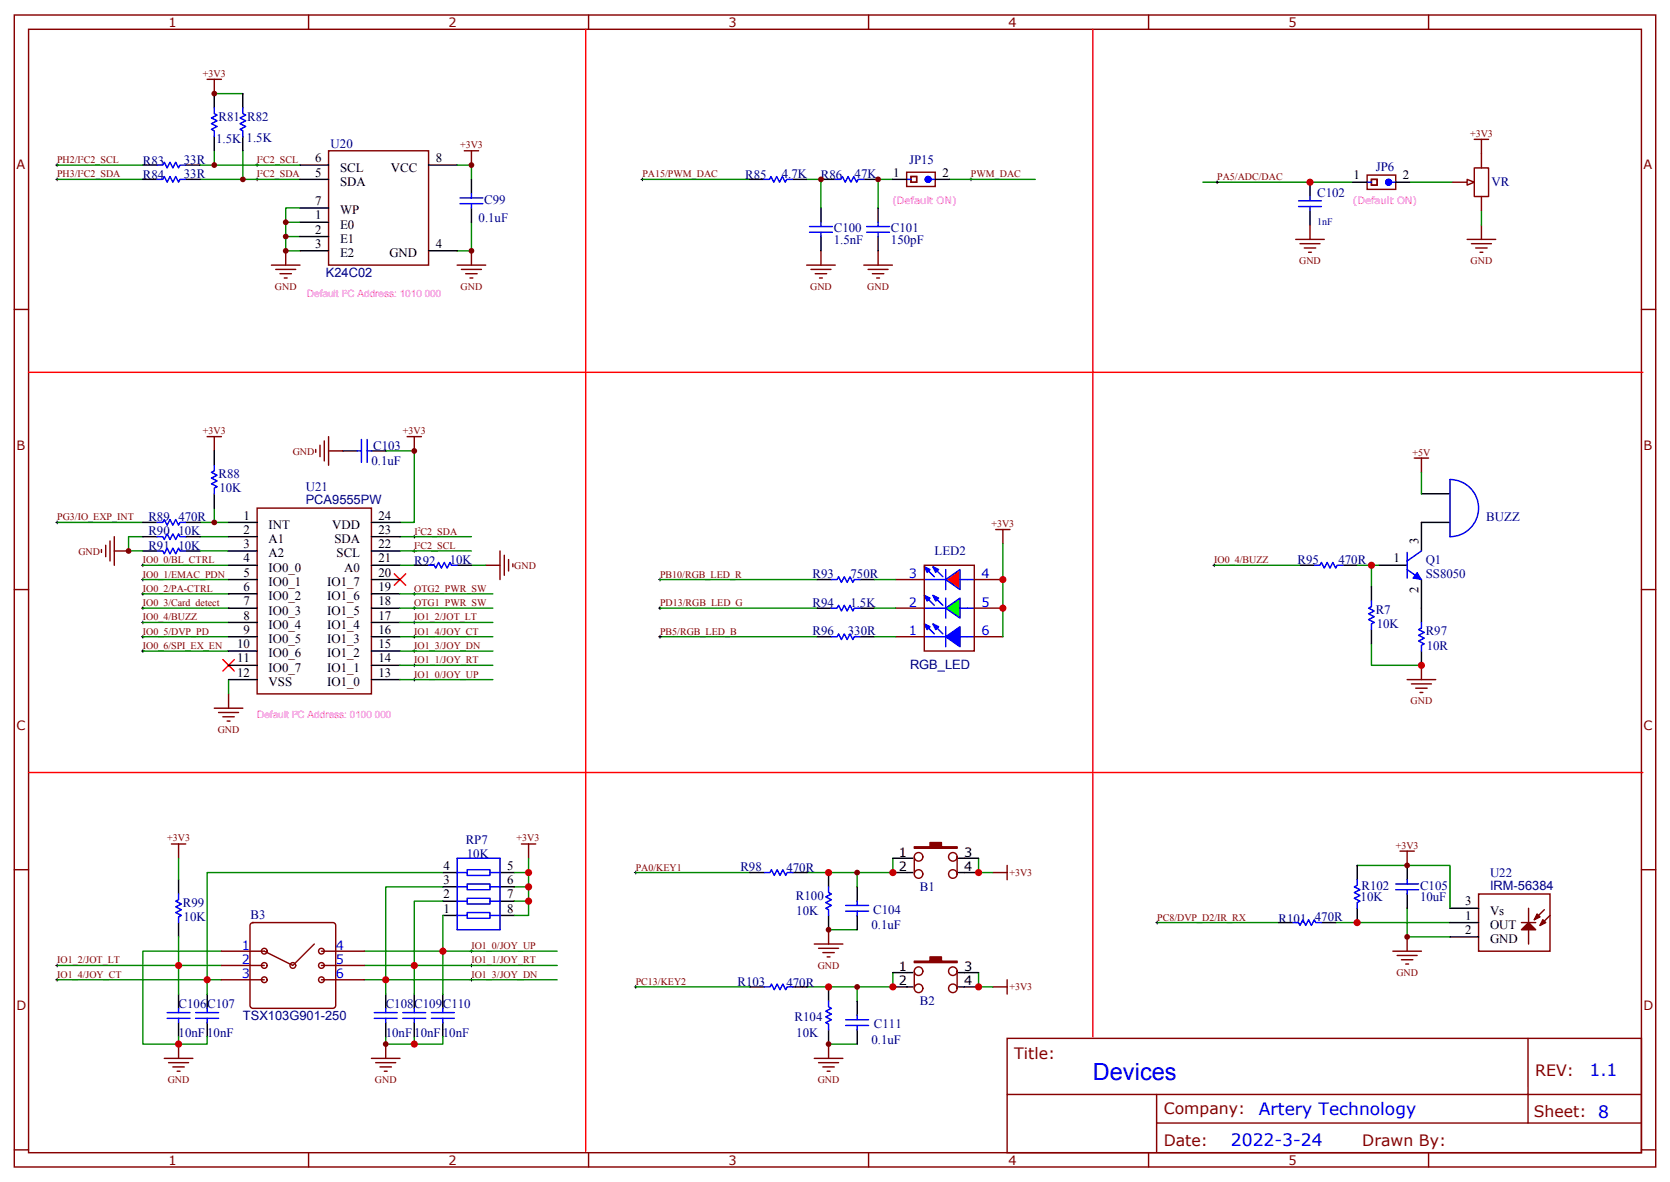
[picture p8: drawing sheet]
<svg xmlns="http://www.w3.org/2000/svg" width="412mm" height="292mm" viewBox="0 0 412 292" stroke-linecap="round" stroke-linejoin="round" font-family="sans-serif">
<g fill="none" stroke="#800000" stroke-width=".35">
<path d="M51.2 19.6h3.5M52.9 19.6v3.5M114.7 37.2h3.5M116.4 37.2v3.5M364.1 34.4h3.5M365.8 34.4v3.5M320 59.1h7M323.5 55.6v3.5M362.3 59.1h7.1M365.8 55.6v3.5M67 65.4h7.1M68.1 66.5h4.9"/>
<path d="M69.1 67.6h2.9M70.2 68.6h.7M70.6 61.9v3.5M112.9 65.4h7M113.9 66.5h5M115 67.6h2.8M116.1 68.6h.7M116.4 61.9v3.5M199.2 65.4h7.1M200.3 66.5h4.9M201.3 67.6h2.8M202.4 68.6h.7"/>
<path d="M202.7 61.9v3.5M213.3 65.4h7.1M214.4 66.5h4.9M215.4 67.6h2.9M216.5 68.6h.7M216.8 61.9v3.5M321 60.1h5M322.1 61.2h2.8M323.1 62.3h.7M363.4 60.1h4.9M364.4 61.2h2.8M365.5 62.3h.7"/>
<path d="M51.2 107.8h3.5M52.9 107.8v3.5M78 110.9v.8M79 109.9v2.8M80.1 108.8v5M81.1 111.3h3.6M81.1 107.8v7M100.5 107.8h3.6M102.3 107.8v3.5M349.2 113.1h3.6M351 113.1v3.5M25 135.6v.7"/>
<path d="M26.1 134.6v2.8M27.2 133.5v5M28.2 136h3.5M28.2 132.5v7M119.9 139.5h3.6M123.5 136v7.1M124.5 137.1v4.9M125.6 138.1v2.8M126.6 139.2v.7M245.9 130.7h3.5M247.6 130.7v3.5M52.9 174.8h7.1"/>
<path d="M54 175.9h4.9M55 176.9h2.9M56.1 178h.7M56.4 171.3v3.5M347.5 167.7h7M348.5 168.8h5M349.6 169.9h2.8M350.7 170.9h.7M351 164.2v3.5M42.3 208.3h3.6M44.1 208.3v3.5M128.8 208.3h3.5"/>
<path d="M130.5 208.3v3.5M245.2 215.4h3.5M248.7 213.6v3.5M345.7 210.1h3.5M347.5 210.1v3.5M201.1 233h7M202.1 234.1h5M203.2 235.1h2.8M204.3 236.2h.7M204.6 229.5v3.5M344 234.8h7M345 235.8h5"/>
<path d="M346.1 236.9h2.8M347.1 237.9h.7M347.5 231.2v3.6M44.1 257.7v3.5M95.2 257.7v3.5M204.6 257.7v3.5M245.2 243.6h3.5M248.7 241.8v3.6M40.6 261.2h7M41.6 262.3h5M42.7 263.3h2.8M43.7 264.4h.7"/>
<path d="M91.7 261.2h7.1M92.8 262.3h4.9M93.8 263.3h2.9M94.9 264.4h.7M201.1 261.2h7M202.1 262.3h5M203.2 263.3h2.8M204.3 264.4h.7"/>
</g>
<g fill="none" stroke="#000" stroke-width=".25">
<path d="M13.8 44.3h.7M13.8 40.7h.7M14.1 40.4v.7M14.1 43.9v.7M63.1 44.3h.8M63.1 40.7h.8M63.5 40.4v.7M63.5 43.9v.7M158.3 44.3h.7M158.6 43.9v.7M239.4 44.3h.7M239.8 43.9v.7"/>
<path d="M13.8 128.9h.7M14.1 128.6v.7M34.9 139.5h.7M35.3 139.2v.7M102 132.5h.7M102 136h.7M102.3 132.1v.7M102.3 135.6v.7M299.5 139.5h.7M299.9 139.2v.7M34.9 150.1h.7M34.9 143.1h.7"/>
<path d="M34.9 153.6h.7M34.9 157.2h.7M34.9 146.6h.7M35.3 142.7v.7M35.3 146.2v.7M35.3 149.8v.7M35.3 153.3v.7M35.3 156.8v.7M102 150.1h.7M102 153.6h.7M102 157.2h.7M102 146.6h.7"/>
<path d="M102.3 146.2v.7M102.3 149.8v.7M102.3 153.3v.7M102.3 156.8v.7M162.6 150.1h.7M162.6 143.1h.7M163 142.7v.7M163 149.8v.7M34.9 160.7h.7M35.3 160.3v.7M102 167.7h.7M102 164.2h.7"/>
<path d="M102 160.7h.7M102.3 160.3v.7M102.3 163.9v.7M102.3 167.4v.7M156.6 215.4h.7M157 215v.7M13.8 238.3h.7M14.1 237.9v.8M116.1 234.8h.7M116.1 238.3h.7M116.4 234.4v.7M116.4 237.9v.8"/>
<path d="M285.4 227.7h.7M285.8 227.4v.7M13.8 241.8h.7M14.1 241.5v.7M116.1 241.8h.7M116.4 241.5v.7M156.6 243.6h.7M157 243.2v.7"/>
</g>
<path d="M97.4 141.6l2.8 2.9M100.2 141.6l-2.8 2.9M55 162.8l2.9 2.8M57.9 162.8l-2.9 2.8" fill="none" stroke="#f00" stroke-width=".35"/>
<g fill="none" stroke="#008700" stroke-width=".35">
<path d="M52.9 37.2v3.5h21.2M52.9 23.1h7.1M60 37.2v7.1h14.1M14.1 44.3h21.2M14.1 40.7h21.2M49.4 44.3h10.6M49.4 40.7h3.5M70.6 54.9h3.5M70.6 58.4h3.5M74.1 51.3h-3.5v10.6h3.5M112.9 40.7h3.5v3.6M116.4 54.9v7h-3.5"/>
<path d="M158.6 44.3h26.5M199.2 44.3h3.5v7M220.4 44.3h-3.6v7M234.5 44.3h21.1M297 45h37.1M348.2 45h10.6M365.8 52v3.6M95.2 111.3h7.1v17.6h-3.5M14.1 128.9h21.2M35.3 132.5h-3.6v3.5h3.6M35.3 139.5h21.1M49.4 128.9h7"/>
<path d="M49.4 132.5h7M49.4 136h7M52.9 125.4v3.5M98.8 132.5h17.6M98.8 136h17.6M98.8 139.5h3.5M116.4 139.5h3.5M299.9 139.5h21.1M35.3 143.1h21.1M35.3 150.1h21.1M35.3 146.6h21.1M35.3 157.2h21.1"/>
<path d="M35.3 153.6h21.1M163 143.1h38.8M163 150.1h38.8M163 157.2h38.8M35.3 160.7h21.1M56.4 167.7v3.6M130.5 211.8v7.1h-3.5M157 215.4h28.2M211.7 215.4v3.5M220.5 211.8v3.6h-21.2M241.7 211.8v3.6h3.5M335.1 213.6h23v10.6"/>
<path d="M204.6 229.5h7.1M285.8 227.7h29.9M329.8 227.7h28.3M347.5 224.2v7h10.6M95.2 255.9v1.8h7.1v-1.8M157 243.6h28.2M204.6 257.7h7.1M211.7 243.6v3.5M220.5 240.1v3.5h-21.2M241.7 240.1v3.5h3.5"/>
</g>
<path d="M321 139.5h3.6M331.6 139.5h3.5M340.4 139.5h7.1M351 128.9v7.1M351 143.1v7M204.6 243.6v3.5M204.6 254.2v3.5" fill="none" stroke="#000" stroke-width=".35"/>
<path d="M324.6 139.5h1.4l.3-.7 .7 1.4 .7-1.4 .7 1.4 .7-1.4 .7 1.4 .4-.7h1.4M347.5 136.3v6.4M351 136l-3.5 2.5M347.5 140.6l3.5 2.5M204.6 247.1v1.4l.7 .4-1.4 .7 1.4 .7-1.4 .7 1.4 .7-1.4 .7 .7 .4v1.4" fill="none" stroke="#00f" stroke-width=".35"/>
<path d="M350 141.3l1 1.8-2.1-.4z" fill="#00f"/>
<path d="M350 141.3l1 1.8-2.1-.4z" fill="none" stroke="#00f" stroke-width=".25"/>
<g fill="none" stroke="#000" stroke-width=".35">
<path d="M52.9 23.1v3.5M52.9 33.7v3.5M60 23.1v3.5M60 33.7v3.5M35.3 44.3h3.5M35.3 40.7h3.5M45.9 44.3h3.5M45.9 40.7h3.5M116.4 44.3v3.5M116.4 51.3v3.6M185.1 44.3h3.5M195.7 44.3h3.5"/>
<path d="M202.7 51.3v3.6M202.7 58.4v3.5M202.7 44.3h3.6M213.3 44.3h3.5M216.8 51.3v3.6M216.8 58.4v3.5M220.4 44.3h3.5M231 44.3h3.5M52.9 111.3v3.5M84.7 111.3h3.5M91.7 111.3h3.5M35.3 128.9h3.5"/>
<path d="M35.3 132.5h3.5M35.3 136h3.5M45.9 128.9h3.5M45.9 132.5h3.5M45.9 136h3.5M52.9 121.9v3.5M102.3 139.5h3.5M112.9 139.5h3.5M351 121.9h7.1M351 128.9h7.1M201.8 150.1h3.5M201.8 143.1h3.5"/>
<path d="M212.4 150.1h3.5M212.4 143.1h3.5M351 150.1v3.5M351 160.7v3.5M44.1 217.1v3.6M109.4 215.4h3.5M109.4 218.9h3.5M123.5 215.4h3.5M123.5 218.9h3.5M185.2 215.4h3.5M195.8 215.4h3.5M204.6 215.4v3.5"/>
<path d="M211.7 218.9v3.5M335.1 213.6v3.5M347.5 213.6v3.5M44.1 227.7v3.5M109.4 226h3.5M109.4 222.4h3.5M123.5 226h3.5M123.5 222.4h3.5M204.6 226v3.5M211.7 226v3.5M315.7 227.7h3.6M326.3 227.7h3.5"/>
<path d="M335.1 224.2v3.5M347.5 220.7v3.5M44.1 245.4v3.5M44.1 252.4v3.5M51.2 245.4v3.5M51.2 252.4v3.5M95.2 245.4v3.5M95.2 252.4v3.5M102.3 245.4v3.5M102.3 252.4v3.5M109.4 245.4v3.5M109.4 252.4v3.5"/>
<path d="M185.2 243.6h3.5M195.8 243.6h3.5M211.7 247.1v3.5M211.7 254.2v3.5M220.5 243.6h3.5M220.5 240.1h3.5"/>
</g>
<g fill="none" stroke="#00f" stroke-width=".35">
<path d="M52.9 26.6v1.4l.7 .4-1.4 .7 1.4 .7-1.4 .7 1.4 .7-1.4 .7 .7 .4v1.4M60 26.6v1.4l.7 .4-1.4 .7 1.4 .7-1.4 .7 1.4 .7-1.4 .7 .7 .4v1.4M38.8 44.3h1.4l.4-.7 .7 1.4 .7-1.4 .7 1.4 .7-1.4 .7 1.4 .3-.7h1.5M38.8 40.7h1.4l.4-.7 .7 1.5 .7-1.5 .7 1.5 .7-1.5 .7 1.5 .3-.8h1.5M113.6 48.9h5.6M113.6 50.3h5.6M116.4 47.8v1.1M116.4 50.3v1M188.6 44.3h1.4l.4-.7 .7 1.4 .7-1.4 .7 1.4 .7-1.4 .7 1.4 .4-.7h1.4M199.9 57.3h5.7M199.9 55.9h5.7M202.7 54.9v1"/>
<path d="M202.7 57.3v1.1M206.3 44.3h1.4l.3-.7 .7 1.4 .7-1.4 .7 1.4 .7-1.4 .7 1.4 .4-.7h1.4M214 55.9h5.7M214 57.3h5.7M216.8 54.9v1M216.8 57.3v1.1M223.9 44.3h1.1M229.9 44.3h1.1M52.9 114.8v1.4l-.7 .4 1.4 .7-1.4 .7 1.4 .7-1.4 .7 1.4 .7-.7 .4v1.4M88.2 111.3h1.1M89.3 108.5v5.6M90.7 108.5v5.6"/>
<path d="M90.7 111.3h1M358.1 118.4a7.1 7.1 0 0 1 7 7 7.1 7.1 0 0 1-7 7.1zM38.8 132.5h1.4l.4 .7 .7-1.4 .7 1.4 .7-1.4 .7 1.4 .7-1.4 .3 .7h1.5M38.8 136h1.4l.4 .7 .7-1.4 .7 1.4 .7-1.4 .7 1.4 .7-1.4 .3 .7h1.5M38.8 128.9h1.4l.4-.7 .7 1.4 .7-1.4 .7 1.4 .7-1.4 .7 1.4 .3-.7h1.5M105.8 139.5h1.4l.4 .7 .7-1.4 .7 1.4 .7-1.4 .7 1.4 .7-1.4 .4 .7h1.4M205.3 150.1h1.4l.4-.7 .7 1.4 .7-1.4 .7 1.4 .7-1.4 .7 1.4 .4-.7h1.4M205.3 143.1h1.4l.4-.8 .7 1.5 .7-1.5 .7 1.5 .7-1.5 .7 1.5 .4-.7h1.4M351 153.6v1.4l-.7 .4 1.4 .7-1.4 .7 1.4 .7-1.4 .7 1.4 .7-.7 .4v1.4M112.9 211.8h10.6v17.7h-10.6zM112.9 218.9h2.5M112.9 215.4h2.5"/>
<path d="M115.4 218.2h5.6v1.4h-5.6zM115.4 214.7h5.6v1.4h-5.6zM121 218.9h2.5M121 215.4h2.5M188.7 215.4h1.4l.4-.7 .7 1.4 .7-1.4 .7 1.4 .7-1.4 .7 1.4 .4-.7h1.4M204.6 218.9v1.4l.7 .4-1.4 .7 1.4 .7-1.4 .7 1.4 .7-1.4 .7 .7 .3v1.5M335.1 217.1v1.4l-.7 .4 1.4 .7-1.4 .7 1.4 .7-1.4 .7 1.4 .7-.7 .4v1.4M344.7 219.6h5.6M344.7 218.2h5.6M347.5 217.1v1.1M347.5 219.6v1.1M44.1 220.7v1.4l-.7 .3 1.4 .7-1.4 .7 1.4 .7-1.4 .7 1.4 .8-.7 .3v1.4"/>
<path d="M112.9 226h2.5M112.9 222.4h2.5M115.4 225.2h5.6v1.5h-5.6zM115.4 221.7h5.6v1.4h-5.6zM121 226h2.5M121 222.4h2.5M208.8 224.9h5.7M208.8 223.5h5.7M211.7 222.4v1.1M211.7 224.9v1.1M319.3 227.7h1.4l.3 .7 .7-1.4 .7 1.4 .7-1.4 .7 1.4 .8-1.4 .3 .7h1.4M41.3 251.4h5.6"/>
<path d="M41.3 249.9h5.6M44.1 248.9v1M44.1 251.4v1M48.3 249.9h5.7M48.3 251.4h5.7M51.2 248.9v1M51.2 251.4v1M92.4 249.9h5.7M92.4 251.4h5.7M95.2 248.9v1M95.2 251.4v1M99.5 249.9h5.6"/>
<path d="M99.5 251.4h5.6M102.3 248.9v1M102.3 251.4v1M106.5 249.9h5.7M106.5 251.4h5.7M109.4 248.9v1M109.4 251.4v1M188.7 243.6h1.4l.4-.7 .7 1.4 .7-1.4 .7 1.4 .7-1.4 .7 1.4 .4-.7h1.4M208.8 253.1h5.7M208.8 251.7h5.7M211.7 250.6v1.1M211.7 253.1v1.1"/>
<circle cx="229.2" cy="44.3" r=".71"/>
</g>
<g fill="none" stroke="#870000" stroke-width=".35">
<path d="M3.5 3.7h405.4v284.3h-405.4zM7.1 7.2h398.2v277.3h-398.2zM76.2 3.7v3.5M145.3 3.7v3.5M214.5 3.7v3.5M283.6 3.7v3.5M352.8 3.7v3.5M3.5 76.4h3.6M405.3 76.4h3.6M3.5 145.5h3.6M405.3 145.5h3.6M3.5 214.7h3.6"/>
<path d="M405.3 214.7h3.6M248.7 256.3h156.6v28.2h-156.6zM377.3 256.3v20.9M248.7 270.1h156.5M285.6 277.2h119.6M285.6 270.1v14.2M3.5 283.8h3.6M76.2 284.5v3.5M145.3 284.5v3.5M214.5 284.5v3.5M283.6 284.5v3.5M352.8 284.5v3.5"/>
<path d="M405.3 283.8h3.6"/>
</g>
<path d="M223.9 42.5h7.1v3.5h-7.1zM225 43.6h1.4v1.4h-1.4z" fill="none" stroke="#800000" stroke-width=".35"/>
<circle cx="229.2" cy="44.3" r=".71" fill="#00f" stroke="#00f" stroke-width=".35"/>
<path d="M300.2 45h.7M300.6 44.6v.7M162.6 157.2h.7M163 156.8v.7" fill="none" stroke="#000" stroke-width=".25"/>
<g fill="none" stroke="#008700" stroke-width=".35">
<path d="M335.1 139.5h3.6v5.3M338.7 158.9v5.3h12.3M44.1 211.8v5.3M109.4 218.9h-14.2v22.9h42.4M109.4 215.4h-58.2v26.4h-37.1M127 215.4h3.5M130.5 218.9v3.5h-3.5M44.1 231.2v7.1h-30M54.7 238.3h-10.6v7.1M54.7 234.8h-19.4v22.9h15.9v-1.8M90 238.3h47.6M90 234.8h47.6"/>
<path d="M109.4 222.4h-7.1v23M109.4 226v19.4M130.5 222.4v3.6h-3.5M44.1 255.9v1.8M54.7 241.8h-3.5v3.6M90 241.8h5.2v3.6M109.4 255.9v1.8h-7.1"/>
</g>
<path d="M225.8 237.2h3.9v-1h2.8v1h3.9v.4h-10.6z" fill="#870000"/>
<g fill="none" stroke="#870000" stroke-width=".35">
<path d="M54.7 238.3h10.6M62 227.9l.4-.2h19.8a.71 .71 0 0 1 .7 .7v19.8a.76 .76 0 0 1-.7 .7h-19.8a.76 .76 0 0 1-.7-.7v-19.8zM77.6 233l-5.3 5.3-7-3.5h-10.6M79.4 238.3h10.6M79.4 234.8h10.6M225.8 237.2h3.9v-1h2.8v1h3.9v.4h-10.6zM225.8 239.7v4.2M236.4 239.7v4.2M54.7 241.8h10.6M79.4 241.8h10.6"/>
<circle cx="65.3" cy="238.3" r=".71"/>
<circle cx="65.3" cy="234.8" r=".71"/>
<circle cx="72.3" cy="238.3" r=".71"/>
<circle cx="79.4" cy="238.3" r=".71"/>
<circle cx="79.4" cy="234.8" r=".71"/>
<circle cx="226.8" cy="239.7" r="1.06"/>
<circle cx="235.3" cy="239.7" r="1.06"/>
<circle cx="65.3" cy="241.8" r=".71"/>
<circle cx="79.4" cy="241.8" r=".71"/>
<circle cx="226.8" cy="243.9" r="1.06"/>
<circle cx="235.3" cy="243.9" r="1.06"/>
</g>
<g fill="none" stroke="#000" stroke-width=".35">
<path d="M74.1 54.9h7M74.1 58.4h7M74.1 44.3h7M74.1 40.7h7M74.1 51.3h7M105.8 40.7h7.1M334.1 45h3.5M344.7 45h3.5M74.1 61.9h7M105.8 61.9h7.1M56.4 128.9h7.1M56.4 132.5h7.1"/>
<path d="M56.4 136h7.1M56.4 139.5h7.1M91.7 128.9h7.1M91.7 132.5h7.1M91.7 136h7.1M91.7 139.5h7.1M56.4 143.1h7.1M56.4 146.6h7.1M56.4 150.1h7.1M56.4 153.6h7.1M56.4 157.2h7.1M91.7 143.1h7.1"/>
<path d="M91.7 146.6h7.1M91.7 150.1h7.1M91.7 153.6h7.1M91.7 157.2h7.1M338.7 144.8v3.5M338.7 155.4v3.5M56.4 160.7h7.1M56.4 164.2h7.1M56.4 167.7h7.1M91.7 160.7h7.1M91.7 164.2h7.1M91.7 167.7h7.1"/>
<path d="M224 240.1h1.4M224 243.6h1.4M236.7 240.1h5M236.7 243.6h5"/>
</g>
<path d="M81.1 37.2h24.7v28.2h-24.7zM337.6 43.2h7.1v3.5h-7.1zM338.7 44.3h1.4v1.4h-1.4zM63.5 125.4h28.2v45.9h-28.2zM365.1 220.7h17.7v14.1h-17.7z" fill="none" stroke="#800000" stroke-width=".35"/>
<g fill="none" stroke="#00f" stroke-width=".35">
<path d="M337.6 45h1.1M343.6 45h1.1M338.7 148.3v1.5l-.7 .3 1.4 .7-1.4 .7 1.4 .7-1.4 .7 1.4 .7-.7 .4v1.4"/>
<circle cx="342.9" cy="45" r=".71"/>
</g>
<circle cx="342.9" cy="45" r=".71" fill="#00f" stroke="#00f" stroke-width=".35"/>
<path d="M375.7 229.5l1.8-1.8 1.7 1.8z" fill="#600"/>
<path d="M375.7 229.5l1.8-1.8 1.7 1.8z" fill="none" stroke="#600" stroke-width=".35"/>
<g fill="#600" stroke="#600" stroke-width=".35">
<path d="M382.8 226l-2.5 2.4z"/>
<path d="M381.4 224.5l-2.5 2.5z"/>
</g>
<path d="M381 227l.7 .7-1.4 .7z" fill="#600"/>
<path d="M381 227l.7 .7-1.4 .7z" fill="none" stroke="#600" stroke-width=".35"/>
<path d="M379.6 225.6l.7 .7-1.4 .7z" fill="#600"/>
<path d="M375.7 227.7h3.5M377.5 224.2v3.5M377.5 229.5v3.5M379.6 225.6l.7 .7-1.4 .7z" fill="none" stroke="#600" stroke-width=".35"/>
<path d="M375.7 227.7h3.5M377.5 224.2v3.5M377.5 229.5v3.5" fill="none" stroke="#600" stroke-width=".25"/>
<path d="M201.8 157.2h3.5M212.4 157.2h3.5M358.1 227.7h7M358.1 231.2h7M358.1 224.2h7" fill="none" stroke="#000" stroke-width=".35"/>
<path d="M205.3 157.2h1.4l.4-.7 .7 1.4 .7-1.4 .7 1.4 .7-1.4 .7 1.4 .4-.7h1.4M228.6 154.3l2.1 2.2M230.7 154.3l2.1 2.2M238.8 157.2h1.8M238.8 143.1h1.8M238.8 150.1h1.8" fill="none" stroke="#00f" stroke-width=".35"/>
<path d="M144.6 7.2v277M269.9 7.2v248.7M7.1 91.9h398.6M7.1 190.7h398.6" fill="none" stroke="#f00" stroke-width=".35"/>
<path d="M230.4 154l1.4 .7-.7 .7z" fill="#00f"/>
<path d="M230.4 154l1.4 .7-.7 .7z" fill="none" stroke="#00f" stroke-width=".35"/>
<path d="M228.2 154l1.5 .7-.7 .7z" fill="#00f"/>
<path d="M228.2 154l1.5 .7-.7 .7z" fill="none" stroke="#00f" stroke-width=".35"/>
<path d="M233.5 157.2l3.6-2.5v4.9z" fill="#00f"/>
<path d="M228.2 157.2h5.3M228.6 147.3l2.1 2.1M230.7 147.3l2.1 2.1M233.5 157.2l3.6-2.5v4.9zM233.5 154.7v4.9M237.1 157.2h1.7" fill="none" stroke="#00f" stroke-width=".35"/>
<path d="M230.4 146.9l1.4 .7-.7 .7z" fill="#00f"/>
<path d="M230.4 146.9l1.4 .7-.7 .7z" fill="none" stroke="#00f" stroke-width=".35"/>
<path d="M228.2 146.9l1.5 .7-.7 .7z" fill="#00f"/>
<path d="M228.2 146.9l1.5 .7-.7 .7z" fill="none" stroke="#00f" stroke-width=".35"/>
<path d="M233.5 150.1l3.6-2.5v5z" fill="#0f0"/>
<path d="M228.2 150.1h5.3M228.6 140.2l2.1 2.1M230.7 140.2l2.1 2.1M233.5 150.1l3.6-2.5v5zM233.5 147.6v5M237.1 150.1h1.7" fill="none" stroke="#00f" stroke-width=".35"/>
<path d="M230.4 139.9l1.4 .7-.7 .7z" fill="#00f"/>
<path d="M230.4 139.9l1.4 .7-.7 .7z" fill="none" stroke="#00f" stroke-width=".35"/>
<path d="M228.2 139.9l1.5 .7-.7 .7z" fill="#00f"/>
<path d="M228.2 139.9l1.5 .7-.7 .7z" fill="none" stroke="#00f" stroke-width=".35"/>
<path d="M233.5 143.1l3.6-2.5v4.9z" fill="#f00"/>
<path d="M228.2 143.1h5.3M233.5 143.1l3.6-2.5v4.9zM233.5 140.6v4.9M237.1 143.1h1.7" fill="none" stroke="#00f" stroke-width=".35"/>
<path d="M228.2 139.5h12.4v21.2h-12.4z" fill="none" stroke="#800000" stroke-width=".35"/>
<path d="M365.8 37.9v3.6M358.8 45h3.5M364.1 41.5h3.5v7h-3.5zM365.8 48.5v3.5M221.2 157.2h7M221.2 150.1h7M221.2 143.1h7M240.6 157.2h7M240.6 150.1h7M240.6 143.1h7" fill="none" stroke="#870000" stroke-width=".35"/>
<path d="M362.3 44.3l1.8 .7-1.8 .7z" fill="#f0f0f0"/>
<path d="M362.3 44.3l1.8 .7-1.8 .7z" fill="none" stroke="#870000" stroke-width=".35"/>
<g fill="none" stroke="#008700" stroke-width=".35">
<path d="M351 116.6v5.3M247.6 134.2v23M338.7 139.5h1.7M98.8 157.2h22.9M98.8 150.1h22.9M98.8 146.6h22.9M98.8 153.6h22.9M215.9 157.2h5.3M215.9 150.1h5.3M215.9 143.1h5.3M98.8 160.7h22.9M98.8 164.2h22.9"/>
<path d="M98.8 167.7h22.9"/>
</g>
<path d="M220.5 211.8h3.5M220.5 215.4h3.5" fill="none" stroke="#000" stroke-width=".35"/>
<path d="M225.8 209h3.9v-1h2.8v1h3.9v.4h-10.6z" fill="#870000"/>
<g fill="none" stroke="#870000" stroke-width=".35">
<path d="M225.8 209h3.9v-1h2.8v1h3.9v.4h-10.6zM225.8 211.5v4.2M236.4 211.5v4.2"/>
<circle cx="226.8" cy="215.7" r="1.06"/>
<circle cx="226.8" cy="211.5" r="1.06"/>
<circle cx="235.3" cy="211.5" r="1.06"/>
<circle cx="235.3" cy="215.7" r="1.06"/>
</g>
<path d="M323.5 45v3.5M323.5 52v3.6M224 211.8h1.4M224 215.4h1.4M236.7 211.8h5M236.7 215.4h5" fill="none" stroke="#000" stroke-width=".35"/>
<path d="M320.7 51h5.6M320.7 49.6h5.6M323.5 48.5v1.1M323.5 51v1" fill="none" stroke="#00f" stroke-width=".35"/>
<g fill="#800000">
<circle cx="31.8" cy="136" r=".71"/>
<circle cx="52.9" cy="128.9" r=".71"/>
<circle cx="52.9" cy="40.7" r=".71"/>
<circle cx="52.9" cy="23.1" r=".71"/>
<circle cx="60" cy="44.3" r=".71"/>
<circle cx="70.6" cy="61.9" r=".71"/>
<circle cx="70.6" cy="58.4" r=".71"/>
<circle cx="70.6" cy="54.9" r=".71"/>
<circle cx="95.3" cy="257.7" r=".71"/>
<circle cx="102.3" cy="111.3" r=".71"/>
<circle cx="116.4" cy="61.9" r=".71"/>
<circle cx="116.4" cy="40.7" r=".71"/>
<circle cx="202.7" cy="44.3" r=".71"/>
<circle cx="204.6" cy="257.7" r=".71"/>
<circle cx="204.6" cy="229.5" r=".71"/>
<circle cx="211.7" cy="243.6" r=".71"/>
<circle cx="211.7" cy="215.4" r=".71"/>
<circle cx="216.8" cy="44.3" r=".71"/>
<circle cx="347.5" cy="231.2" r=".71"/>
<circle cx="347.5" cy="213.6" r=".71"/>
</g>
<g fill="#c00">
<circle cx="220.5" cy="215.4" r=".88"/>
<circle cx="241.7" cy="215.4" r=".88"/>
<circle cx="241.7" cy="243.6" r=".88"/>
<circle cx="220.5" cy="243.6" r=".88"/>
<circle cx="130.5" cy="215.4" r=".88"/>
<circle cx="130.5" cy="218.9" r=".88"/>
<circle cx="130.5" cy="222.4" r=".88"/>
<circle cx="44.1" cy="238.3" r=".88"/>
<circle cx="51.2" cy="241.8" r=".88"/>
<circle cx="102.3" cy="238.3" r=".88"/>
<circle cx="102.3" cy="257.7" r=".88"/>
<circle cx="109.4" cy="234.8" r=".88"/>
<circle cx="44.1" cy="257.7" r=".88"/>
<circle cx="95.3" cy="241.8" r=".88"/>
<circle cx="351" cy="164.2" r=".88"/>
<circle cx="338.7" cy="139.5" r=".88"/>
<circle cx="335.1" cy="227.7" r=".88"/>
<circle cx="204.6" cy="215.4" r=".88"/>
<circle cx="204.6" cy="243.6" r=".88"/>
<circle cx="323.5" cy="45" r=".88"/>
<circle cx="247.7" cy="143.1" r=".88"/>
<circle cx="247.7" cy="150.1" r=".88"/>
</g>
<text font-size="5.8" fill="#00f" x="269.9" y="266.5">Devices</text>
<g font-size="4.2" fill="#00f">
<text x="392.5" y="265.6">1.1</text>
<text x="310.9" y="275.1">Artery Technology</text>
<text x="304" y="282.9">2022-3-24</text>
</g>
<g font-size="3.9" fill="#800">
<text x="250.5" y="261.3">Title:</text>
<text x="379.1" y="265.6">REV:</text>
<text x="287.4" y="275.1">Company:</text>
<text x="378.7" y="275.7">Sheet: 8</text>
<text x="287.4" y="282.8">Date:</text>
<text x="336.4" y="282.8">Drawn By:</text>
</g>
<g font-size="3.2" fill="#800">
<text x="41.6" y="6.7">1</text>
<text x="110.8" y="6.7">2</text>
<text x="179.9" y="6.7">3</text>
<text x="249.1" y="6.7">4</text>
<text x="318.2" y="6.7">5</text>
<text x="4.1" y="41.8">A</text>
<text x="405.9" y="41.8">A</text>
<text x="4.1" y="110.9">B</text>
<text x="405.9" y="110.9">B</text>
<text x="4.1" y="180.1">C</text>
<text x="405.9" y="180.1">C</text>
<text x="4.1" y="249.2">D</text>
<text x="405.9" y="249.2">D</text>
<text x="41.6" y="287.5">1</text>
<text x="110.8" y="287.5">2</text>
<text x="179.9" y="287.5">3</text>
<text x="249.1" y="287.5">4</text>
<text x="318.2" y="287.5">5</text>
</g>
<g font-size="3.2" fill="#000080">
<text x="54" y="29.8">R81 R82</text>
<text x="53.4" y="35.4">1.5K</text>
<text x="60.9" y="35.1">1.5K</text>
<text x="35.3" y="40.7">R83</text>
<text x="45.4" y="40.4">33R</text>
<text x="81.6" y="36.6">U20</text>
<text x="224.5" y="40.4">JP15</text>
<text x="35.3" y="44.3">R84</text>
<text x="45.4" y="43.9">33R</text>
<text x="184.1" y="44.2">R85</text>
<text x="193.1" y="43.9">4.7K</text>
<text x="202.7" y="44.3">R86</text>
<text x="211" y="43.9">47K</text>
<text x="339.7" y="42.2">JP6</text>
<text x="368.3" y="46">VR</text>
<text x="119.6" y="50.3">C99</text>
<text x="325.3" y="48.5">C102</text>
<text x="118.2" y="54.8">0.1uF</text>
<text x="205.9" y="57.3">C100</text>
<text x="220" y="57.3">C101</text>
<text x="205.9" y="60.1">1.5nF</text>
<text x="220" y="60.1">150pF</text>
<text x="80.5" y="68.4">K24C02</text>
<text x="92.2" y="111">C103</text>
<text x="54" y="118">R88</text>
<text x="91.7" y="114.7">0.1uF</text>
<text x="54.2" y="121.6">10K</text>
<text x="75.5" y="124.4">PCA9555PW</text>
<text x="75.5" y="121.2">U21</text>
<text x="36.6" y="128.6">R89</text>
<text x="44" y="128.6">470R</text>
<text x="367" y="128.6">BUZZ</text>
<text x="36.6" y="132.1">R90</text>
<text x="36.6" y="135.7">R91</text>
<text x="44" y="132.1">10K</text>
<text x="44" y="135.7">10K</text>
<text x="230.8" y="136.9">LED2</text>
<text x="102.3" y="139.5">R92</text>
<text x="111.1" y="139.2">10K</text>
<text x="200.7" y="142.7">R93</text>
<text x="210" y="142.7">750R</text>
<text x="320.4" y="139.2">R95</text>
<text x="330.5" y="139.2">470R</text>
<text x="352.1" y="142.7">SS8050</text>
<text x="352.1" y="139.2">Q1</text>
<text x="200.7" y="149.8">R94</text>
<text x="210" y="149.8">1.5K</text>
<text x="339.7" y="151.5">R7</text>
<text x="340" y="155.1">10K</text>
<text x="200.7" y="156.8">R96</text>
<text x="209.4" y="156.8">330R</text>
<text x="352.1" y="156.8">R97</text>
<text x="352.3" y="160.4">10R</text>
<text x="224.7" y="165.1">RGB_LED</text>
<text x="115" y="208.3">RP7</text>
<text x="115.3" y="211.8">10K</text>
<text x="182.8" y="215">R98</text>
<text x="194.2" y="215.3">470R</text>
<text x="227.2" y="219.8">B1</text>
<text x="336.2" y="219.6">R102</text>
<text x="350.7" y="219.6">C105</text>
<text x="368" y="219.6">IRM-56384</text>
<text x="368" y="216.4">U22</text>
<text x="45.2" y="223.8">R99</text>
<text x="45.3" y="227.4">10K</text>
<text x="61.9" y="226.8">B3</text>
<text x="196.6" y="222.1">R100</text>
<text x="196.6" y="225.9">10K</text>
<text x="215.6" y="225.6">C104</text>
<text x="315.7" y="227.7">R101</text>
<text x="324.7" y="227.4">470R</text>
<text x="336" y="222.4">10K</text>
<text x="350.7" y="222.4">10uF</text>
<text x="215.2" y="229.4">0.1uF</text>
<text x="182.1" y="243.3">R103</text>
<text x="194.2" y="243.5">470R</text>
<text x="44.1" y="248.9">C106C107</text>
<text x="60" y="251.7">TSX103G901-250</text>
<text x="95.2" y="248.9">C108C109C110</text>
<text x="227.2" y="248">B2</text>
<text x="44.1" y="255.9">10nF10nF</text>
<text x="95.2" y="255.9">10nF10nF10nF</text>
<text x="196.2" y="252.1">R104</text>
<text x="196.6" y="255.8">10K</text>
<text x="215.2" y="257.6">0.1uF</text>
<text x="215.8" y="253.9">C111</text>
</g>
<g font-size="3.2">
<text x="77.8" y="40">6</text>
<text x="107.6" y="40">8</text>
<text x="77.8" y="43.6">5</text>
<text x="84" y="45.9">SDA</text>
<text x="84" y="42.3">SCL</text>
<text x="96.5" y="42.3">VCC</text>
<text x="220.5" y="43.6">1</text>
<text x="232.7" y="43.6">2</text>
<text x="334.3" y="44.3">1</text>
<text x="346.4" y="44.3">2</text>
<text x="77.8" y="50.6">7</text>
<text x="84" y="52.9">WP</text>
<text x="77.8" y="54.2">1</text>
<text x="77.8" y="57.7">2</text>
<text x="84" y="56.4">E0</text>
<text x="84" y="60">E1</text>
<text x="77.8" y="61.2">3</text>
<text x="84" y="63.5">E2</text>
<text x="96.2" y="63.5">GND</text>
<text x="107.6" y="61.2">4</text>
<text x="60.2" y="128.2">1</text>
<text x="60.2" y="131.8">2</text>
<text x="66.3" y="130.5">INT</text>
<text x="82" y="130.5">VDD</text>
<text x="93.5" y="131.8">23</text>
<text x="93.5" y="128.2">24</text>
<text x="60.2" y="135.3">3</text>
<text x="66.3" y="134.1">A1</text>
<text x="66.3" y="137.6">A2</text>
<text x="82.6" y="134.1">SDA</text>
<text x="83.1" y="137.6">SCL</text>
<text x="93.5" y="135.3">22</text>
<text x="350.3" y="134.2" transform="rotate(-90 350.3 134.2)">3</text>
<text x="60.2" y="138.8">4</text>
<text x="60.2" y="142.3">5</text>
<text x="66.3" y="141.1">IO0_0</text>
<text x="85" y="141.1">A0</text>
<text x="93.5" y="142.3">20</text>
<text x="93.5" y="138.8">21</text>
<text x="344.1" y="138.8">1</text>
<text x="60.2" y="145.9">6</text>
<text x="60.2" y="149.4">7</text>
<text x="66.3" y="144.6">IO0_1</text>
<text x="66.3" y="148.2">IO0_2</text>
<text x="80.8" y="148.2">IO1_6</text>
<text x="80.8" y="144.6">IO1_7</text>
<text x="93.5" y="149.4">18</text>
<text x="93.5" y="145.9">19</text>
<text x="350.3" y="146.4" transform="rotate(-90 350.3 146.4)">2</text>
<text x="60.2" y="152.9">8</text>
<text x="66.3" y="151.7">IO0_3</text>
<text x="66.3" y="155.2">IO0_4</text>
<text x="80.8" y="155.2">IO1_4</text>
<text x="80.8" y="151.7">IO1_5</text>
<text x="93.5" y="152.9">17</text>
<text x="58.6" y="160">10</text>
<text x="60.2" y="156.5">9</text>
<text x="66.3" y="158.8">IO0_5</text>
<text x="80.8" y="158.8">IO1_3</text>
<text x="93.5" y="160">15</text>
<text x="93.5" y="156.5">16</text>
<text x="58.6" y="163.5">11</text>
<text x="58.6" y="167">12</text>
<text x="66.3" y="162.3">IO0_6</text>
<text x="66.3" y="165.8">IO0_7</text>
<text x="80.8" y="165.8">IO1_1</text>
<text x="80.8" y="162.3">IO1_2</text>
<text x="93.5" y="167">13</text>
<text x="93.5" y="163.5">14</text>
<text x="66.3" y="169.3">VSS</text>
<text x="80.8" y="169.3">IO1_0</text>
<text x="109.5" y="214.7">4</text>
<text x="125.2" y="214.7">5</text>
<text x="222" y="215">2</text>
<text x="222" y="211.5">1</text>
<text x="238.1" y="211.5">3</text>
<text x="238.1" y="215">4</text>
<text x="109.5" y="221.7">2</text>
<text x="109.5" y="218.2">3</text>
<text x="125.2" y="221.7">7</text>
<text x="125.2" y="218.2">6</text>
<text x="109.5" y="225.2">1</text>
<text x="125.2" y="225.2">8</text>
<text x="361.8" y="227">1</text>
<text x="361.8" y="223.5">3</text>
<text x="367.9" y="225.8">Vs</text>
<text x="361.8" y="230.5">2</text>
<text x="367.9" y="229.3">OUT</text>
<text x="367.9" y="232.8">GND</text>
<text x="222" y="239.7">1</text>
<text x="238.1" y="239.7">3</text>
<text x="222" y="243.2">2</text>
<text x="238.1" y="243.2">4</text>
</g>
<g font-size="3.2" fill="#00f">
<text x="224.5" y="142.7">3</text>
<text x="242.4" y="142.7">4</text>
<text x="224.5" y="149.8">2</text>
<text x="242.4" y="149.8">5</text>
<text x="224.5" y="156.8">1</text>
<text x="242.4" y="156.8">6</text>
<text x="59.7" y="234.4">1</text>
<text x="59.7" y="237.9">2</text>
<text x="82.9" y="237.9">5</text>
<text x="82.9" y="234.4">4</text>
<text x="59.7" y="241.5">3</text>
<text x="82.9" y="241.5">6</text>
</g>
<g font-size="2.5" fill="#800000">
<text x="50.1" y="18.9">+3V3</text>
<text x="363" y="33.8">+3V3</text>
<text x="14.1" y="40.2">PH2/I C2_SCL</text>
<text x="63.5" y="40.2">I C2_SCL</text>
<text x="113.6" y="36.6">+3V3</text>
<text x="14.1" y="43.7">PH3/I C2_SDA</text>
<text x="63.5" y="43.7">I C2_SDA</text>
<text x="158.6" y="43.8">PA15/PWM_DAC</text>
<text x="239.8" y="43.8">PWM_DAC</text>
<text x="300.6" y="44.5">PA5/ADC/DAC</text>
<text x="320.8" y="65.2">GND</text>
<text x="363.2" y="65.2">GND</text>
<text x="67.9" y="71.5">GND</text>
<text x="113.7" y="71.5">GND</text>
<text x="200.1" y="71.5">GND</text>
<text x="214.2" y="71.5">GND</text>
<text x="50.1" y="107.1">+3V3</text>
<text x="99.5" y="107.1">+3V3</text>
<text x="72.3" y="112.3">GND</text>
<text x="348.8" y="112.4">+5V</text>
<text x="14.1" y="128.4">PG3/IO_EXP_INT</text>
<text x="102.3" y="132">I C2_SDA</text>
<text x="244.8" y="130.1">+3V3</text>
<text x="19.4" y="136.9">GND</text>
<text x="102.3" y="135.5">I C2_SCL</text>
<text x="35.3" y="139">IO0_0/BL_CTRL</text>
<text x="35.3" y="142.6">IO0_1/EMAC_PDN</text>
<text x="127" y="140.5">GND</text>
<text x="163" y="142.6">PB10/RGB_LED_R</text>
<text x="299.9" y="139">IO0_4/BUZZ</text>
<text x="35.3" y="149.6">IO0_3/Card_detect</text>
<text x="35.3" y="146.1">IO0_2/PA-CTRL</text>
<text x="102.3" y="149.6">OTG1_PWR_SW</text>
<text x="102.3" y="146.1">OTG2_PWR_SW</text>
<text x="163" y="149.6">PD13/RGB_LED_G</text>
<text x="35.3" y="153.1">IO0_4/BUZZ</text>
<text x="102.3" y="153.1">IO1_2/JOT_LT</text>
<text x="35.3" y="156.7">IO0_5/DVP_PD</text>
<text x="35.3" y="160.2">IO0_6/SPI_EX_EN</text>
<text x="102.3" y="160.2">IO1_3/JOY_DN</text>
<text x="102.3" y="156.7">IO1_4/JOY_CT</text>
<text x="163" y="156.7">PB5/RGB_LED_B</text>
<text x="102.3" y="167.3">IO1_0/JOY_UP</text>
<text x="102.3" y="163.7">IO1_1/JOY_RT</text>
<text x="348.3" y="173.8">GND</text>
<text x="53.8" y="180.9">GND</text>
<text x="41.3" y="207.7">+3V3</text>
<text x="127.6" y="207.6">+3V3</text>
<text x="344.7" y="209.4">+3V3</text>
<text x="157" y="214.9">PA0/KEY1</text>
<text x="249.3" y="216.3">+3V3</text>
<text x="285.8" y="227.2">PC8/DVP_D2/IR_RX</text>
<text x="14.1" y="237.8">IO1_2/JOT_LT</text>
<text x="116.4" y="234.3">IO1_0/JOY_UP</text>
<text x="116.4" y="237.8">IO1_1/JOY_RT</text>
<text x="201.9" y="239.1">GND</text>
<text x="14.1" y="241.3">IO1_4/JOY_CT</text>
<text x="116.4" y="241.3">IO1_3/JOY_DN</text>
<text x="157" y="243.1">PC13/KEY2</text>
<text x="249.3" y="244.5">+3V3</text>
<text x="344.8" y="240.8">GND</text>
<text x="41.4" y="267.3">GND</text>
<text x="92.6" y="267.3">GND</text>
<text x="201.9" y="267.3">GND</text>
</g>
<g font-size="2.5" fill="#f0f">
<text x="220.4" y="50.3">(Default ON)</text>
<text x="334.1" y="50.3">(Default ON)</text>
<text x="75.8" y="73.3">Default I C Address: 1010 000</text>
<text x="63.5" y="177.3">Default I C Address: 0100 000</text>
</g>
<text font-size="2.5" fill="#000080" x="325.3" y="55.6">1nF</text>
<g font-size="1.4" fill="#800000">
<text x="20" y="39.4">2</text>
<text x="64.3" y="39.4">2</text>
<text x="20" y="42.9">2</text>
<text x="64.3" y="42.9">2</text>
<text x="103.1" y="131.2">2</text>
<text x="103.1" y="134.7">2</text>
</g>
<g font-size="1.4" fill="#f0f">
<text x="85" y="72.5">2</text>
<text x="72.7" y="176.5">2</text>
</g>
</svg>
